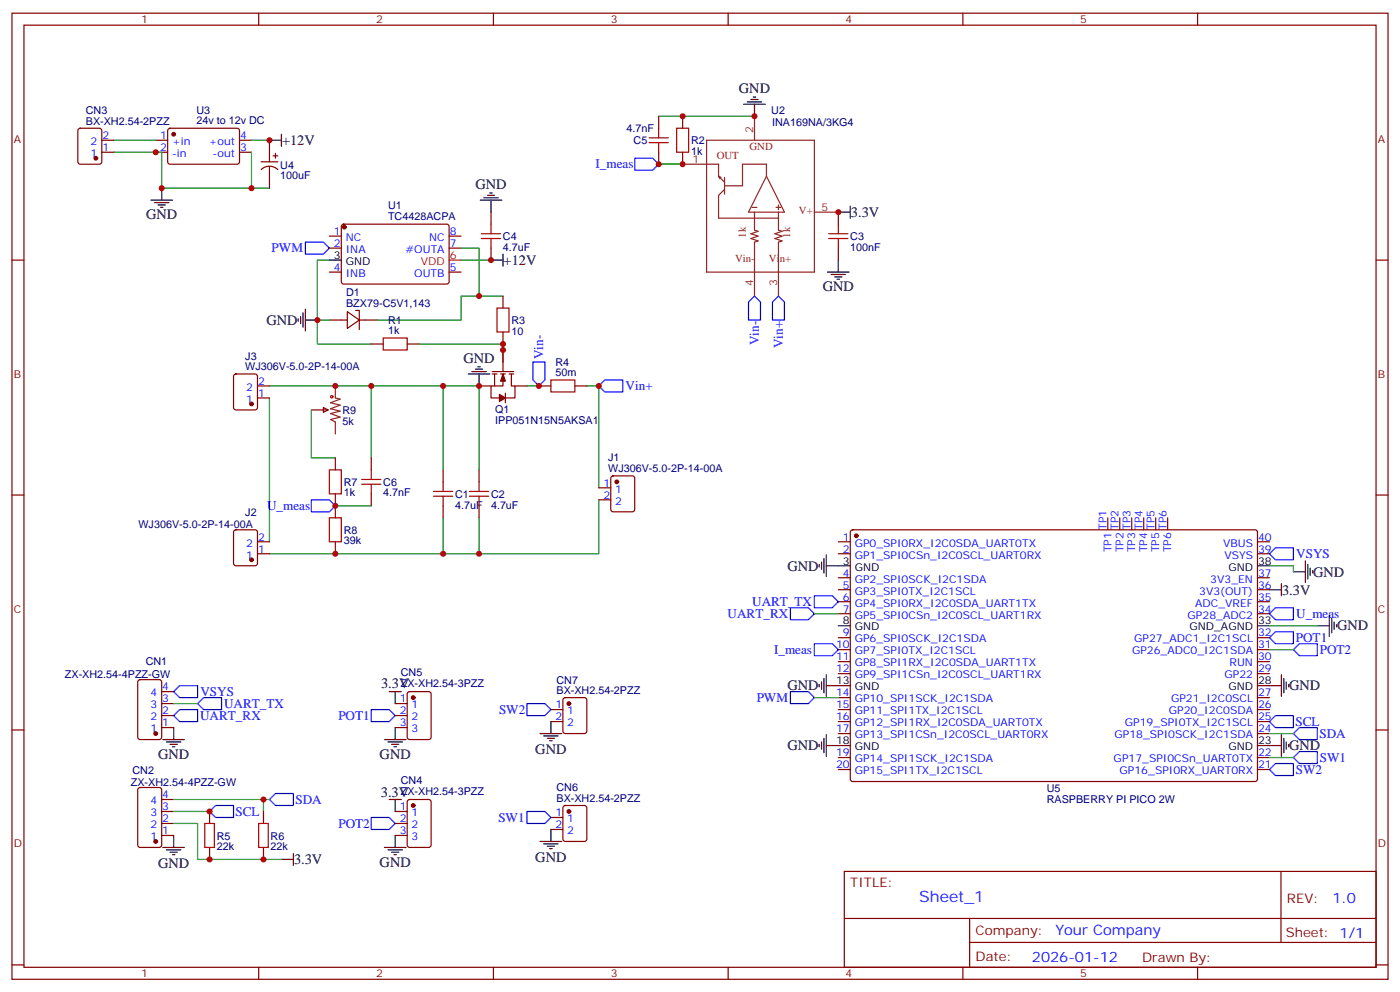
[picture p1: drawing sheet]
<svg xmlns="http://www.w3.org/2000/svg" width="412mm" height="292mm" viewBox="0 0 412 292" stroke-linecap="round" stroke-linejoin="round" font-family="sans-serif">
<g fill="none" stroke="#870000" stroke-width=".35">
<path d="M3.5 3.9h405.4v284.3h-405.4zM7.1 7.4h398.2v277.3h-398.2zM76.2 3.9v3.5M145.3 3.9v3.5M214.5 3.9v3.5M283.6 3.9v3.5M352.8 3.9v3.5M23.2 38l.4-.3h5.7l.6 .5 .1 9.4-.5 .7h-5.9l-.6-.4-.1-9.4zM49.6 38l.5-.3 20 .1 .5 .7-.1 9.4-.7 .4h-20l-.4-.7v-9.1zM194 34.2v3.5M201.1 34.2v3.5M30 41.3h3.5"/>
<path d="M30 44.8h3.5M45.9 41.3h3.5M45.9 44.8h3.5M70.6 41.3h3.5M70.6 44.8h3.5M76.9 47.6h4.9M76.9 49.9a3.5 3.5 0 0 1 5 0M79.4 44.8v2.8M79.4 49v2.9M80.4 45.9h1.4M81.1 45.2v1.4M194 44.8v3.5"/>
<path d="M201.1 44.8v3.5M3.5 76.6h3.6M97 69.5h3.5M97 73h3.5M100.8 66.2l.4-.2h30.7l.4 .7-.1 16.5-.6 .4-30.6-.1-.5-.6v-16.2zM132.3 69.5h3.5M132.3 73h3.5M144.6 62.4v3.6M144.6 73v3.6M246.9 62.4v3.6M246.9 73v3.6M405.3 76.6h3.6"/>
<path d="M97 94.2h5.3M97 80.1h3.5M102.3 91.7l3.5 2.5-3.5 2.5zM104.8 91.4h1v5.6M105.8 94.2h5.3M132.3 80.1h3.5M148.2 87.1v3.6M148.2 97.7v3.5M69 110.3l.5-.2h5.6l.7 .4v9.4l-.4 .7h-5.9l-.7-.4v-9.4zM75.8 113.6h3.6M75.8 117.1h3.6M95.2 119.9l1.5 .7-1.5 .8z"/>
<path d="M109.4 101.2h3.5M119.9 101.2h3.6M141.1 113.6h3.5M145 110.1h1.4M145 109.4h6.3M145.7 110.1v3.5M147.5 110.1h1.4M148.2 110.1v3.5h-3.6v3.5h3.6M148.2 103v6.4M148.9 115.7v2.8M149.9 110.1h1.4M150.6 110.1v3.5h1.1v3.5h-2.8"/>
<path d="M151.7 113.6h3.5M158.7 113.6h3.6M169.3 113.6h3.6M91.7 120.6h5M98.8 134.8v3.5M109.4 134.8v3.5M130.5 138.3v3.5M141.1 138.3v3.5M3.5 145.7h3.6M69 156.1l.5-.2h5.6l.7 .5v9.4l-.4 .7h-5.9l-.7-.5v-9.4zM75.8 159.5h3.6M98.8 145.3v7.1"/>
<path d="M98.8 159.5v3.5M109.4 145.3v3.6M130.5 148.9v3.5M141.1 148.9v3.5M176.4 143.6h3.5M176.4 147.1h3.5M180.2 140.3l.4-.2h5.7l.6 .4 .1 9.4-.5 .7h-5.9l-.6-.4-.1-9.4zM246.9 159.5h3.6M250.7 156.1l.5-.2 118.8 .1 .4 .6v73l-.7 .4-118.8-.1-.4-.6v-72.7zM326.3 152.4v3.5M329.8 152.4v3.5M333.4 152.4v3.5"/>
<path d="M336.9 152.4v3.5M340.4 152.4v3.5M344 152.4v3.5M370.4 159.5h3.5M405.3 145.7h3.6M75.8 163h3.6M246.9 163h3.6M246.9 170h3.6M246.9 173.6h3.6M246.9 177.1h3.6M370.4 163h3.5M370.4 170h3.5"/>
<path d="M370.4 173.6h3.5M370.4 177.1h3.5M246.9 180.6h3.6M246.9 187.7h3.6M246.9 191.2h3.6M246.9 194.7h3.6M246.9 198.3h3.6M370.4 180.6h3.5M370.4 187.7h3.5M370.4 191.2h3.5M370.4 194.7h3.5M370.4 198.3h3.5"/>
<path d="M3.5 214.8h3.6M40.8 200.2l.5-.2h5.6l.7 .5v16.5l-.4 .6-5.9 .1-.7-.5v-16.5zM47.6 214.1h3.6M47.6 210.6h3.6M47.6 207.1h3.6M47.6 203.6h3.6M116.4 214.1h3.5M116.4 210.6h3.5M116.4 207.1h3.5M120.2 203.8l.4-.2h5.7l.6 .4 .1 13-.5 .6-5.9 .1-.6-.5-.1-12.9zM162.3 208.8h3.5M162.3 212.4h3.5"/>
<path d="M166 205.5l.5-.2h5.7l.6 .4 .1 9.5-.5 .6-5.9 .1-.6-.5-.1-9.4zM246.9 205.3h3.6M246.9 208.8h3.6M246.9 212.4h3.6M246.9 215.9h3.6M370.4 205.3h3.5M370.4 208.8h3.5M370.4 212.4h3.5M370.4 215.9h3.5M405.3 214.8h3.6M40.8 232l.5-.2h5.6l.7 .4v16.5l-.4 .7h-5.9l-.7-.4v-16.5zM47.6 238.8h3.6"/>
<path d="M47.6 235.3h3.6M61.7 238.8v3.6M77.6 238.8v3.6M116.4 238.8h3.5M120.2 235.5l.4-.2h5.7l.6 .4 .1 13-.5 .7h-5.9l-.6-.4-.1-13zM166 237.3l.5-.2h5.7l.6 .4 .1 9.4-.5 .7h-5.9l-.6-.4-.1-9.4zM246.9 223h3.6M246.9 226.5h3.6M370.4 223h3.5M370.4 226.5h3.5M47.6 245.9h3.6M47.6 242.4h3.6"/>
<path d="M61.7 249.4v3.5M77.6 249.4v3.5M116.4 245.9h3.5M116.4 242.4h3.5M162.3 240.6h3.5M162.3 244.1h3.5M248.7 256.5h156.6v28.2h-156.6zM377.3 256.5v20.9M248.7 270.3h156.5M285.6 277.4h119.6M285.6 270.3v14.1M3.5 284h3.6"/>
<path d="M76.2 284.7v3.5M145.3 284.7v3.5M214.5 284.7v3.5M283.6 284.7v3.5M352.8 284.7v3.5M405.3 284h3.6"/>
</g>
<g fill="none" stroke="#000" stroke-width=".35">
<path d="M82.9 39.5v3.5M219.1 30.7h6.3M220.1 30h4.3M221.2 29.3h2.1M221.9 28.6h.7M222.2 30.7v3.5M44.4 58.9h6.4M45.5 59.6h4.2M47.6 55.4v3.5M79.4 51.9v3.5M82.9 41.3h-3.5v3.5M141.5 58.9h6.3"/>
<path d="M142.5 58.2h4.3M143.6 57.5h2.1M144.3 56.8h.7M144.6 58.9v3.5M46.6 60.3h2.1M47.3 61h.7M97 76.6h3.5M144.6 76.6h3.6M148.2 74.8v3.5M246.9 62.4h3.6M246.9 76.6v3.5M250.5 60.7v3.5"/>
<path d="M87.8 93.8v.7M88.5 93.1v2.1M89.3 92.1v4.2M90 94.2h3.5M90 91v6.4M243.8 80.1h6.3M244.8 80.8h4.3M245.9 81.5h2.1M246.6 82.2h.7M137.9 110.1h6.4M139 109.4h4.2M140.1 108.7h2.1"/>
<path d="M140.8 107.9h.7M141.1 110.1v3.5M241.3 166.2v.7M242 165.5v2.1M242.7 164.4v4.2M243.4 166.5h7.1M243.4 163.3v6.4M370.4 166.5h3.5M373.9 173.6h3.6M377.5 171.8v3.5M381 168.3h3.5M384.5 165.1v6.3"/>
<path d="M385.2 166.2v4.2M385.9 167.2v2.1M386.6 167.9v.7M242.7 199.7v4.2M243.4 198.6v6.4M246.9 184.1h3.6M370.4 184.1h3.5M377.5 198.6v6.4M378.2 199.7v4.2M388.1 184.1h3.5M391.6 181v6.3M392.3 182v4.3"/>
<path d="M393 183.1v2.1M393.7 183.8v.7M48 217.7h6.3M49 218.4h4.3M50.1 219.1h2.1M50.8 219.8h.7M51.2 214.1v3.6M113.2 217.7h6.4M114.3 218.4h4.2M114.7 203.6h3.5M115.4 219.1h2.1M116.1 219.8h.7"/>
<path d="M116.4 203.6v3.5M116.4 214.1v3.6M159.1 215.9h6.4M160.2 216.6h4.2M161.2 217.3h2.1M161.9 218h.7M162.3 212.4v3.5M241.3 201.4v.7M241.3 219.1v.7M242 200.7v2.1M242 218.4v2.1M242.7 217.3v4.2"/>
<path d="M243.4 201.8h7.1M243.4 219.4h7.1M243.4 216.3v6.3M370.4 201.8h7.1M370.4 219.4h7.1M377.5 216.3v6.3M378.2 217.3v4.2M378.9 200.7v2.1M378.9 218.4v2.1M379.6 201.4v.7M379.6 219.1v.7M114.7 235.3h3.5"/>
<path d="M116.4 235.3v3.5M48 249.4h6.3M49 250.1h4.3M50.1 250.8h2.1M50.8 251.5h.7M51.2 245.9v3.5M82.9 252.9h3.5M86.4 251.2v3.5M113.2 249.4h6.4M114.3 250.1h4.2M115.4 250.8h2.1M116.1 251.5h.7"/>
<path d="M116.4 245.9v3.5M159.1 247.6h6.4M160.2 248.4h4.2M161.2 249.1h2.1M161.9 249.8h.7M162.3 244.1v3.5"/>
</g>
<g fill="#870000" stroke="#870000" stroke-width=".35">
<path d="M147.1 116.1l1.8 1-1.8 1.1z"/>
<path d="M148.2 110.1l.7 2.1h-1.4z"/>
<circle cx="51.2" cy="39.5" r=".53"/>
<circle cx="252.2" cy="157.7" r=".53"/>
<circle cx="45.9" cy="215.9" r=".53"/>
<circle cx="45.9" cy="247.6" r=".53"/>
<circle cx="28.2" cy="46.6" r=".53"/>
<circle cx="101.4" cy="66.9" r=".53"/>
<circle cx="167.6" cy="207.1" r=".53"/>
<circle cx="167.6" cy="238.8" r=".53"/>
<circle cx="121.7" cy="205.3" r=".53"/>
<circle cx="121.7" cy="237.1" r=".53"/>
<circle cx="181.7" cy="141.8" r=".53"/>
<circle cx="74.1" cy="118.9" r=".53"/>
<circle cx="74.1" cy="164.7" r=".53"/>
</g>
<g fill="none" stroke="#008700" stroke-width=".35">
<path d="M194 34.2h28.2M33.5 44.8h14.1v10.6h26.5v-10.6M33.5 41.3h12.4M74.1 41.3h5.3M74.1 55.4h5.3M194 48.3h7.1M97 76.6h-3.5v24.6h15.9M135.8 73h5.3v14.1h-5.3v7.1h-24.7M135.8 76.6h8.8M93.5 94.2h3.5M141.1 87.1h7.1M79.4 113.6h61.7v24.7"/>
<path d="M79.4 117.1v42.4M109.4 113.6v21.2M123.5 101.2h24.7v5.3M130.5 113.6v24.7M155.2 113.6h3.5M172.9 113.6h3.5v30M91.7 120.6v14.2h7.1M98.8 148.9h10.6M130.5 152.4v10.6M141.1 152.4v10.6M176.4 147.1v15.9h-97M373.9 166.5h7.1v1.8"/>
<path d="M239.9 180.6h7M373.9 191.2h7.1M373.9 184.1h14.2M51.2 207.1h7M239.9 205.3h7M373.9 215.9h7.1M51.2 238.8h10.5M51.2 235.3h28.2M77.6 235.3v3.5M373.9 223h7.1M51.2 242.4h7v10.5h24.7"/>
</g>
<g fill="none" stroke="#00f" stroke-width=".35">
<path d="M187 46.6h5.3l1.7 1.7-1.7 1.8h-5.3zM90 71.3h5.2l1.8 1.7-1.8 1.8h-5.2zM222.2 87.1l1.8 1.8v5.3h-3.5v-5.3zM229.3 87.1l1.8 1.8v5.3h-3.6v-5.3zM157 106.5h3.5v5.3l-1.8 1.8-1.7-1.8zM176.4 113.6l1.8-1.8h5.2v3.6h-5.2zM91.7 147.1h5.3l1.8 1.8-1.8 1.7h-5.3zM232.8 178.9h5.3l1.8 1.7-1.8 1.8h-5.3zM239.9 175.3h5.3l1.7 1.8-1.7 1.8h-5.3zM373.9 163l1.8-1.8h5.3v3.5h-5.3zM239.9 189.4h5.3l1.7 1.8-1.7 1.8h-5.3zM373.9 187.7l1.8-1.8h5.3v3.5h-5.3z"/>
<path d="M373.9 180.6l1.8-1.7h5.3v3.5h-5.3zM381 191.2l1.8-1.8h5.3v3.6h-5.3zM51.2 210.6l1.7-1.8h5.3v3.6h-5.3zM51.2 203.6l1.7-1.8h5.3v3.5h-5.3zM58.2 207.1l1.8-1.8h5.3v3.5h-5.3zM109.4 208.8h5.3l1.7 1.8-1.7 1.8h-5.3zM155.2 207.1h5.3l1.8 1.7-1.8 1.8h-5.3zM232.8 203.6h5.3l1.8 1.7-1.8 1.8h-5.3zM373.9 212.4l1.8-1.8h5.3v3.5h-5.3zM381 215.9l1.8-1.8h5.3v3.6h-5.3zM61.7 238.8l1.8-1.7h5.3v3.5h-5.3zM79.4 235.3l1.7-1.8h5.3v3.6h-5.3z"/>
<path d="M155.2 238.8h5.3l1.8 1.8-1.8 1.8h-5.3zM373.9 226.5l1.8-1.8h5.3v3.5h-5.3zM381 223l1.8-1.8h5.3v3.5h-5.3zM109.4 240.6h5.3l1.7 1.8-1.7 1.7h-5.3z"/>
</g>
<path d="M132.3 76.6h3.5" fill="none" stroke="#f00" stroke-width=".35"/>
<g fill="none" stroke="#a10000" stroke-width=".35">
<path d="M194 37.7v2.9M199.3 37.7h3.5v7.1h-3.5zM191.2 42h5.6M191.2 40.6h5.6M194 42v2.8M141.8 70.2h5.7M141.8 68.8h5.7M144.6 66v2.8M144.6 70.2v2.8M244.1 70.2h5.7M244.1 68.8h5.7M246.9 66v2.8"/>
<path d="M246.9 70.2v2.8M112.9 99.5h7v3.5h-7zM146.4 90.7h3.5v7h-3.5zM162.3 111.8h7v3.6h-7zM97 138.3h3.5v7h-3.5zM109.4 138.3v2.8M97 152.4h3.5v7.1h-3.5zM106.5 142.5h5.7M106.5 141.1h5.7M109.4 142.5v2.8M127.7 144.6h5.6M127.7 146h5.6"/>
<path d="M130.5 141.8v2.8M130.5 146v2.9M138.3 144.6h5.6M138.3 146h5.6M141.1 141.8v2.8M141.1 146v2.9M60.3 242.4h2.8v7h-2.8zM76.2 242.4h2.8v7h-2.8z"/>
<circle cx="97.7" cy="116.8" r=".35"/>
</g>
<g fill="none" stroke="#8c2424" stroke-width=".35">
<path d="M222.2 34.2v7.1M201.1 48.3h10.6v3.6M208.1 41.3h31.8v38.8h-31.8zM211.7 51.9l1.7 1.7M211.7 51.9l.3 .7M211.7 51.9l.7 .3M213.4 55.7l-1.7 1.8v6.7h17.6M213.4 52.2v4.9M225.8 51.9l5.3 10.5h-10.6zM225.8 51.9v-3.6h-7.1v6.4h-5.3M221.5 61h1.5M222.2 62.4v5.3l1.1 .4-2.1 .7 2.1 .7-2.1 .7 2.1 .7-1.1 .4v15.8"/>
<path d="M228.6 61h1.4M229.3 60.3v1.4M229.3 62.4v5.3l1.1 .4-2.2 .7 2.2 .7-2.2 .7 2.2 .7-1.1 .4v15.8M239.9 62.4h7M98.8 113.6v3.5l1.4 .4-2.8 1 2.8 .7-2.8 1.1 2.8 .7-2.8 .7 2.8 1.1-2.8 .7 1.4 .7v3.5"/>
</g>
<g fill="#c00">
<circle cx="77.6" cy="235.3" r=".88"/>
<circle cx="93.5" cy="94.2" r=".88"/>
<circle cx="158.8" cy="113.6" r=".88"/>
<circle cx="141.1" cy="113.6" r=".88"/>
<circle cx="141.1" cy="87.1" r=".88"/>
<circle cx="74.1" cy="55.4" r=".88"/>
<circle cx="47.6" cy="55.4" r=".88"/>
<circle cx="176.4" cy="113.6" r=".88"/>
<circle cx="130.5" cy="163" r=".88"/>
<circle cx="141.1" cy="163" r=".88"/>
<circle cx="98.8" cy="148.9" r=".88"/>
<circle cx="109.4" cy="113.6" r=".88"/>
<circle cx="130.5" cy="113.6" r=".88"/>
<circle cx="98.8" cy="113.6" r=".88"/>
<circle cx="201.1" cy="48.3" r=".88"/>
<circle cx="194" cy="48.3" r=".88"/>
<circle cx="222.3" cy="34.2" r=".88"/>
<circle cx="79.4" cy="41.3" r=".88"/>
<circle cx="201.1" cy="34.2" r=".88"/>
<circle cx="61.7" cy="252.9" r=".88"/>
<circle cx="61.7" cy="238.8" r=".88"/>
<circle cx="77.6" cy="252.9" r=".88"/>
<circle cx="98.8" cy="163" r=".88"/>
<circle cx="144.6" cy="76.6" r=".88"/>
<circle cx="246.9" cy="62.4" r=".88"/>
<circle cx="148.2" cy="103" r=".88"/>
<circle cx="45.9" cy="44.8" r=".88"/>
<circle cx="148.2" cy="101.2" r=".88"/>
</g>
<text font-size="4.6" fill="#00f" x="270.8" y="265.5">Sheet_1</text>
<g font-size="4.2">
<text x="217.7" y="27.5">GND</text>
<text x="83.1" y="42.7">+12V</text>
<text x="140.1" y="55.7">GND</text>
<text x="43" y="64.6">GND</text>
<text x="250.6" y="63.9">3.3V</text>
<text x="148.3" y="78">+12V</text>
<text x="242.4" y="85.7">GND</text>
<text x="78.5" y="95.7">GND</text>
<text x="136.5" y="106.9">GND</text>
<text x="232" y="167.9">GND</text>
<text x="386.8" y="169.7">GND</text>
<text x="377.6" y="175">3.3V</text>
<text x="393.9" y="185.6">GND</text>
<text x="112.2" y="202.4">3.3V</text>
<text x="232" y="203.2">GND</text>
<text x="379.8" y="203.2">GND</text>
<text x="232" y="220.8">GND</text>
<text x="379.8" y="220.8">GND</text>
<text x="46.6" y="223.3">GND</text>
<text x="111.8" y="223.3">GND</text>
<text x="157.7" y="222">GND</text>
<text x="112.2" y="234.6">3.3V</text>
<text x="46.6" y="255.5">GND</text>
<text x="86.6" y="254.4">3.3V</text>
<text x="111.8" y="255.1">GND</text>
<text x="157.7" y="253.8">GND</text>
</g>
<g font-size="4.2" fill="#00f">
<text x="392.5" y="265.7">1.0</text>
<text x="310.9" y="275.3">Your Company</text>
<text x="304" y="283.1">2026-01-12</text>
</g>
<g font-size="3.9" fill="#00f">
<text x="175.4" y="49.6">I_meas</text>
<text x="80" y="74.3">PWM</text>
<text x="223.5" y="101.6" transform="rotate(-90 223.5 101.6)">Vin-</text>
<text x="160" y="105.7" transform="rotate(-90 160 105.7)">Vin-</text>
<text x="230.6" y="102.4" transform="rotate(-90 230.6 102.4)">Vin+</text>
<text x="184.3" y="114.9">Vin+</text>
<text x="78.7" y="150.1">U_meas</text>
<text x="381.8" y="164.3">VSYS</text>
<text x="221.6" y="178.4">UART_TX</text>
<text x="214.3" y="181.9">UART_RX</text>
<text x="381.8" y="181.9">U_meas</text>
<text x="381.7" y="188.9">POT1</text>
<text x="228" y="192.5">I_meas</text>
<text x="388.8" y="192.6">POT2</text>
<text x="59.1" y="204.8">VSYS</text>
<text x="66" y="208.4">UART_TX</text>
<text x="222.9" y="206.6">PWM</text>
<text x="59" y="211.9">UART_RX</text>
<text x="99.7" y="211.9">POT1</text>
<text x="147" y="210.1">SW2</text>
<text x="381.6" y="213.7">SCL</text>
<text x="388.7" y="217.2">SDA</text>
<text x="381.7" y="227.8">SW2</text>
<text x="388.8" y="224.3">SW1</text>
<text x="87" y="236.7">SDA</text>
<text x="69.4" y="240.2">SCL</text>
<text x="99.7" y="243.6">POT2</text>
<text x="146.8" y="241.9">SW1</text>
</g>
<g font-size="3.9" fill="#800">
<text x="250.5" y="261.1">TITLE:</text>
<text x="379.1" y="265.7">REV:</text>
<text x="287.4" y="275.3">Company:</text>
<text x="378.7" y="275.9">Sheet: 1/1</text>
<text x="287.4" y="282.9">Date:</text>
<text x="336.4" y="283">Draw</text>
<text x="346.6" y="283">n By:</text>
</g>
<g font-size="3.2" fill="#800">
<text x="41.6" y="6.9">1</text>
<text x="110.8" y="6.9">2</text>
<text x="179.9" y="6.9">3</text>
<text x="249.1" y="6.9">4</text>
<text x="318.2" y="6.9">5</text>
<text x="4.1" y="42">A</text>
<text x="405.9" y="42">A</text>
<text x="4.1" y="111.1">B</text>
<text x="405.9" y="111.1">B</text>
<text x="4.1" y="180.3">C</text>
<text x="405.9" y="180.3">C</text>
<text x="4.1" y="249.4">D</text>
<text x="405.9" y="249.4">D</text>
<text x="41.6" y="287.7">1</text>
<text x="110.8" y="287.7">2</text>
<text x="179.9" y="287.7">3</text>
<text x="249.1" y="287.7">4</text>
<text x="318.2" y="287.7">5</text>
</g>
<g font-size="3.2" fill="#000080">
<text x="25.3" y="33.5">CN3</text>
<text x="57.9" y="33.6">U3</text>
<text x="227.2" y="33.6">U2</text>
<text x="25.3" y="36.7">BX-XH2.54-2PZZ</text>
<text x="57.9" y="36.6">24v to 12v DC</text>
<text x="184.5" y="38.9">4.7nF</text>
<text x="227.4" y="37.1">INA169NA/3KG4</text>
<text x="186.6" y="42.4">C5</text>
<text x="203.6" y="45.6">1k</text>
<text x="203.6" y="42.5">R2</text>
<text x="82.6" y="52.6">100uF</text>
<text x="82.6" y="49.6">U4</text>
<text x="114.3" y="64.8">TC4428ACPA</text>
<text x="114.3" y="61.5">U1</text>
<text x="148.2" y="70.7">C4</text>
<text x="250.5" y="70.6">C3</text>
<text x="148.2" y="73.8">4.7uF</text>
<text x="250.5" y="73.8">100nF</text>
<text x="102" y="87.1">D1</text>
<text x="102" y="90.3">BZX79-C5V1,143</text>
<text x="114.3" y="95.2">R1</text>
<text x="150.6" y="95.3">R3</text>
<text x="114.3" y="98.4">1k</text>
<text x="150.6" y="98.5">10</text>
<text x="72.3" y="106">J3</text>
<text x="163.6" y="107.7">R4</text>
<text x="72.3" y="109">WJ306V-5.0-2P-14-00A</text>
<text x="163.6" y="110.8">50m</text>
<text x="100.9" y="125">5k</text>
<text x="100.9" y="121.8">R9</text>
<text x="145.9" y="124.9">IPP051N15N5AKSA1</text>
<text x="145.9" y="121.6">Q1</text>
<text x="179.2" y="135.7">J1</text>
<text x="101.2" y="142.9">R7</text>
<text x="112.9" y="143.1">C6</text>
<text x="179.2" y="138.8">WJ306V-5.0-2P-14-00A</text>
<text x="101.2" y="146.1">1k</text>
<text x="112.9" y="146.1">4.7nF</text>
<text x="134.1" y="149.7">4.7uF</text>
<text x="134.1" y="146.5">C1</text>
<text x="144.6" y="149.7">4.7uF</text>
<text x="144.6" y="146.5">C2</text>
<text x="40.8" y="155.3">WJ306V-5.0-2P-14-00A</text>
<text x="72.3" y="151.8">J2</text>
<text x="101.2" y="160.2">39k</text>
<text x="101.2" y="157.1">R8</text>
<text x="42.9" y="195.7">CN1</text>
<text x="19.1" y="199.5">ZX-XH2.54-4PZZ-GW</text>
<text x="118.1" y="202.3">ZX-XH2.54-3PZZ</text>
<text x="118.1" y="199.1">CN5</text>
<text x="163.9" y="201.2">CN7</text>
<text x="163.9" y="204.3">BX-XH2.54-2PZZ</text>
<text x="39" y="227.7">CN2</text>
<text x="38.5" y="231.2">ZX-XH2.54-4PZZ-GW</text>
<text x="118.1" y="230.8">CN4</text>
<text x="163.9" y="232.9">CN6</text>
<text x="308.3" y="233.1">U5</text>
<text x="118.1" y="234.1">ZX-XH2.54-3PZZ</text>
<text x="163.9" y="236">BX-XH2.54-2PZZ</text>
<text x="308.3" y="236.3">RASPBERRY PI PICO 2W</text>
<text x="63.9" y="250.2">22k</text>
<text x="63.9" y="247.1">R5</text>
<text x="79.7" y="250.2">22k</text>
<text x="79.7" y="247.1">R6</text>
</g>
<g font-size="3.2" fill="#00f">
<text x="30.2" y="40.9">2</text>
<text x="47.2" y="40.9">1</text>
<text x="70.7" y="40.9">4</text>
<text x="26.7" y="46.2">1</text>
<text x="26.7" y="42.7">2</text>
<text x="30.2" y="44.4">1</text>
<text x="47.2" y="44.4">2</text>
<text x="50.7" y="42.7">+in</text>
<text x="50.7" y="46.2">-in</text>
<text x="61.5" y="42.7">+out</text>
<text x="62.6" y="46.2">-out</text>
<text x="70.7" y="44.4">3</text>
<text x="98.4" y="69.1">1</text>
<text x="101.8" y="70.9">NC</text>
<text x="126.4" y="70.9">NC</text>
<text x="132.5" y="69.1">8</text>
<text x="98.4" y="72.7">2</text>
<text x="101.8" y="74.4">INA</text>
<text x="119.4" y="74.4">#OUTA</text>
<text x="132.5" y="72.7">7</text>
<text x="98.4" y="79.7">4</text>
<text x="101.8" y="81.5">INB</text>
<text x="122" y="81.5">OUTB</text>
<text x="132.5" y="79.7">5</text>
<text x="76" y="113.2">2</text>
<text x="72.5" y="118.5">1</text>
<text x="72.5" y="115">2</text>
<text x="76" y="116.8">1</text>
<text x="177.7" y="143.2">1</text>
<text x="177.7" y="146.8">2</text>
<text x="181.2" y="145">1</text>
<text x="181.2" y="148.5">2</text>
<text x="326" y="155.9" transform="rotate(-90 326 155.9)">TP1</text>
<text x="329.5" y="155.9" transform="rotate(-90 329.5 155.9)">TP2</text>
<text x="333" y="155.9" transform="rotate(-90 333 155.9)">TP3</text>
<text x="336.5" y="155.9" transform="rotate(-90 336.5 155.9)">TP4</text>
<text x="340.1" y="155.9" transform="rotate(-90 340.1 155.9)">TP5</text>
<text x="343.6" y="155.9" transform="rotate(-90 343.6 155.9)">TP6</text>
<text x="72.5" y="160.9">2</text>
<text x="76" y="159.1">2</text>
<text x="248.3" y="159.1">1</text>
<text x="251.8" y="160.9">GP0_SPI0RX_I2C0SDA_UART0TX</text>
<text x="360.3" y="160.9">VBUS</text>
<text x="370.6" y="159.1">40</text>
<text x="72.5" y="164.4">1</text>
<text x="76" y="162.6">1</text>
<text x="248.3" y="162.6">2</text>
<text x="251.8" y="164.4">GP1_SPI0CSn_I2C0SCL_UART0RX</text>
<text x="327.4" y="162.5" transform="rotate(-90 327.4 162.5)">TP1</text>
<text x="330.9" y="162.5" transform="rotate(-90 330.9 162.5)">TP2</text>
<text x="334.4" y="162.5" transform="rotate(-90 334.4 162.5)">TP3</text>
<text x="338" y="162.5" transform="rotate(-90 338 162.5)">TP4</text>
<text x="341.5" y="162.5" transform="rotate(-90 341.5 162.5)">TP5</text>
<text x="345" y="162.5" transform="rotate(-90 345 162.5)">TP6</text>
<text x="360.7" y="164.4">VSYS</text>
<text x="370.6" y="162.6">39</text>
<text x="248.3" y="173.2">5</text>
<text x="248.3" y="169.7">4</text>
<text x="251.8" y="171.4">GP2_SPI0SCK_I2C1SDA</text>
<text x="356.5" y="171.4">3V3_EN</text>
<text x="370.6" y="169.7">37</text>
<text x="370.6" y="173.2">36</text>
<text x="248.3" y="176.7">6</text>
<text x="251.8" y="178.5">GP4_SPI0RX_I2C0SDA_UART1TX</text>
<text x="251.8" y="175">GP3_SPI0TX_I2C1SCL</text>
<text x="352.1" y="178.5">ADC_VREF</text>
<text x="353.3" y="175">3V3(OUT)</text>
<text x="370.6" y="176.7">35</text>
<text x="248.3" y="180.3">7</text>
<text x="251.8" y="182">GP5_SPI0CSn_I2C0SCL_UART1RX</text>
<text x="349.8" y="182">GP28_ADC2</text>
<text x="370.6" y="180.3">34</text>
<text x="246.3" y="190.9">10</text>
<text x="248.3" y="187.3">9</text>
<text x="251.8" y="189.1">GP6_SPI0SCK_I2C1SDA</text>
<text x="334.1" y="189.1">GP27_ADC1_I2C1SCL</text>
<text x="370.6" y="187.3">32</text>
<text x="370.6" y="190.9">31</text>
<text x="246.3" y="197.9">12</text>
<text x="246.3" y="194.4">11</text>
<text x="251.8" y="196.1">GP8_SPI1RX_I2C0SDA_UART1TX</text>
<text x="251.8" y="192.6">GP7_SPI0TX_I2C1SCL</text>
<text x="333.5" y="192.6">GP26_ADC0_I2C1SDA</text>
<text x="362.2" y="196.1">RUN</text>
<text x="370.6" y="194.4">30</text>
<text x="370.6" y="197.9">29</text>
<text x="47.8" y="203.2">4</text>
<text x="251.8" y="199.7">GP9_SPI1CSn_I2C0SCL_UART1RX</text>
<text x="360.7" y="199.7">GP22</text>
<text x="44.3" y="208.5">3</text>
<text x="44.3" y="205">4</text>
<text x="47.8" y="206.7">3</text>
<text x="117.8" y="206.7">1</text>
<text x="121.2" y="208.5">1</text>
<text x="163.6" y="208.5">1</text>
<text x="246.3" y="208.5">15</text>
<text x="246.3" y="205">14</text>
<text x="251.8" y="206.7">GP10_SPI1SCK_I2C1SDA</text>
<text x="345" y="206.7">GP21_I2C0SCL</text>
<text x="370.6" y="205">27</text>
<text x="370.6" y="208.5">26</text>
<text x="44.3" y="215.5">1</text>
<text x="44.3" y="212">2</text>
<text x="47.8" y="213.8">1</text>
<text x="47.8" y="210.3">2</text>
<text x="117.8" y="210.3">2</text>
<text x="117.8" y="213.8">3</text>
<text x="121.2" y="212">2</text>
<text x="121.2" y="215.5">3</text>
<text x="163.6" y="212">2</text>
<text x="167.1" y="210.3">1</text>
<text x="167.1" y="213.8">2</text>
<text x="246.3" y="215.5">17</text>
<text x="246.3" y="212">16</text>
<text x="251.8" y="213.8">GP12_SPI1RX_I2C0SDA_UART0TX</text>
<text x="251.8" y="210.3">GP11_SPI1TX_I2C1SCL</text>
<text x="331.4" y="213.8">GP19_SPI0TX_I2C1SCL</text>
<text x="344.3" y="210.3">GP20_I2C0SDA</text>
<text x="370.6" y="212">25</text>
<text x="370.6" y="215.5">24</text>
<text x="251.8" y="217.3">GP13_SPI1CSn_I2C0SCL_UART0RX</text>
<text x="328.3" y="217.3">GP18_SPI0SCK_I2C1SDA</text>
<text x="246.3" y="226.1">20</text>
<text x="246.3" y="222.6">19</text>
<text x="251.8" y="227.9">GP15_SPI1TX_I2C1SCL</text>
<text x="251.8" y="224.4">GP14_SPI1SCK_I2C1SDA</text>
<text x="328" y="224.4">GP17_SPI0CSn_UART0TX</text>
<text x="329.8" y="227.9">GP16_SPI0RX_UART0RX</text>
<text x="370.6" y="222.6">22</text>
<text x="370.6" y="226.1">21</text>
<text x="44.3" y="236.7">4</text>
<text x="47.8" y="238.5">3</text>
<text x="47.8" y="234.9">4</text>
<text x="117.8" y="238.5">1</text>
<text x="44.3" y="243.8">2</text>
<text x="44.3" y="240.2">3</text>
<text x="47.8" y="245.5">1</text>
<text x="47.8" y="242">2</text>
<text x="117.8" y="242">2</text>
<text x="117.8" y="245.5">3</text>
<text x="121.2" y="240.2">1</text>
<text x="121.2" y="243.8">2</text>
<text x="163.6" y="240.2">1</text>
<text x="163.6" y="243.8">2</text>
<text x="167.1" y="242">1</text>
<text x="167.1" y="245.5">2</text>
<text x="44.3" y="247.3">1</text>
<text x="121.2" y="247.3">3</text>
</g>
<g font-size="3.2" fill="#8d2323">
<text x="221.9" y="39.2" transform="rotate(-90 221.9 39.2)">2</text>
<text x="204" y="48">1</text>
<text x="211.1" y="46.8">OUT</text>
<text x="220.8" y="44">GND</text>
<text x="235.3" y="63.1">V+</text>
<text x="242" y="62.1">5</text>
<text x="219.7" y="70" transform="rotate(-90 219.7 70)">1k</text>
<text x="232.7" y="70" transform="rotate(-90 232.7 70)">1k</text>
<text x="216.6" y="77.2">Vin-</text>
<text x="226.5" y="77.2">Vin+</text>
<text x="221.9" y="84.2" transform="rotate(-90 221.9 84.2)">4</text>
<text x="229" y="84.2" transform="rotate(-90 229 84.2)">3</text>
</g>
<g font-size="3.2">
<text x="98.4" y="76.2">3</text>
<text x="101.8" y="78">GND</text>
<text x="248.3" y="166.2">3</text>
<text x="251.8" y="167.9">GND</text>
<text x="361.8" y="167.9">GND</text>
<text x="370.6" y="166.2">38</text>
<text x="248.3" y="183.8">8</text>
<text x="251.8" y="185.6">GND</text>
<text x="350.4" y="185.6">GND_AGND</text>
<text x="370.6" y="183.8">33</text>
<text x="246.3" y="201.4">13</text>
<text x="251.8" y="203.2">GND</text>
<text x="361.8" y="203.2">GND</text>
<text x="370.6" y="201.4">28</text>
<text x="246.3" y="219.1">18</text>
<text x="251.8" y="220.8">GND</text>
<text x="361.8" y="220.8">GND</text>
<text x="370.6" y="219.1">23</text>
</g>
<g font-size="3.2" fill="#f00">
<text x="123.9" y="78">VDD</text>
<text x="132.5" y="76.2">6</text>
</g>
</svg>
